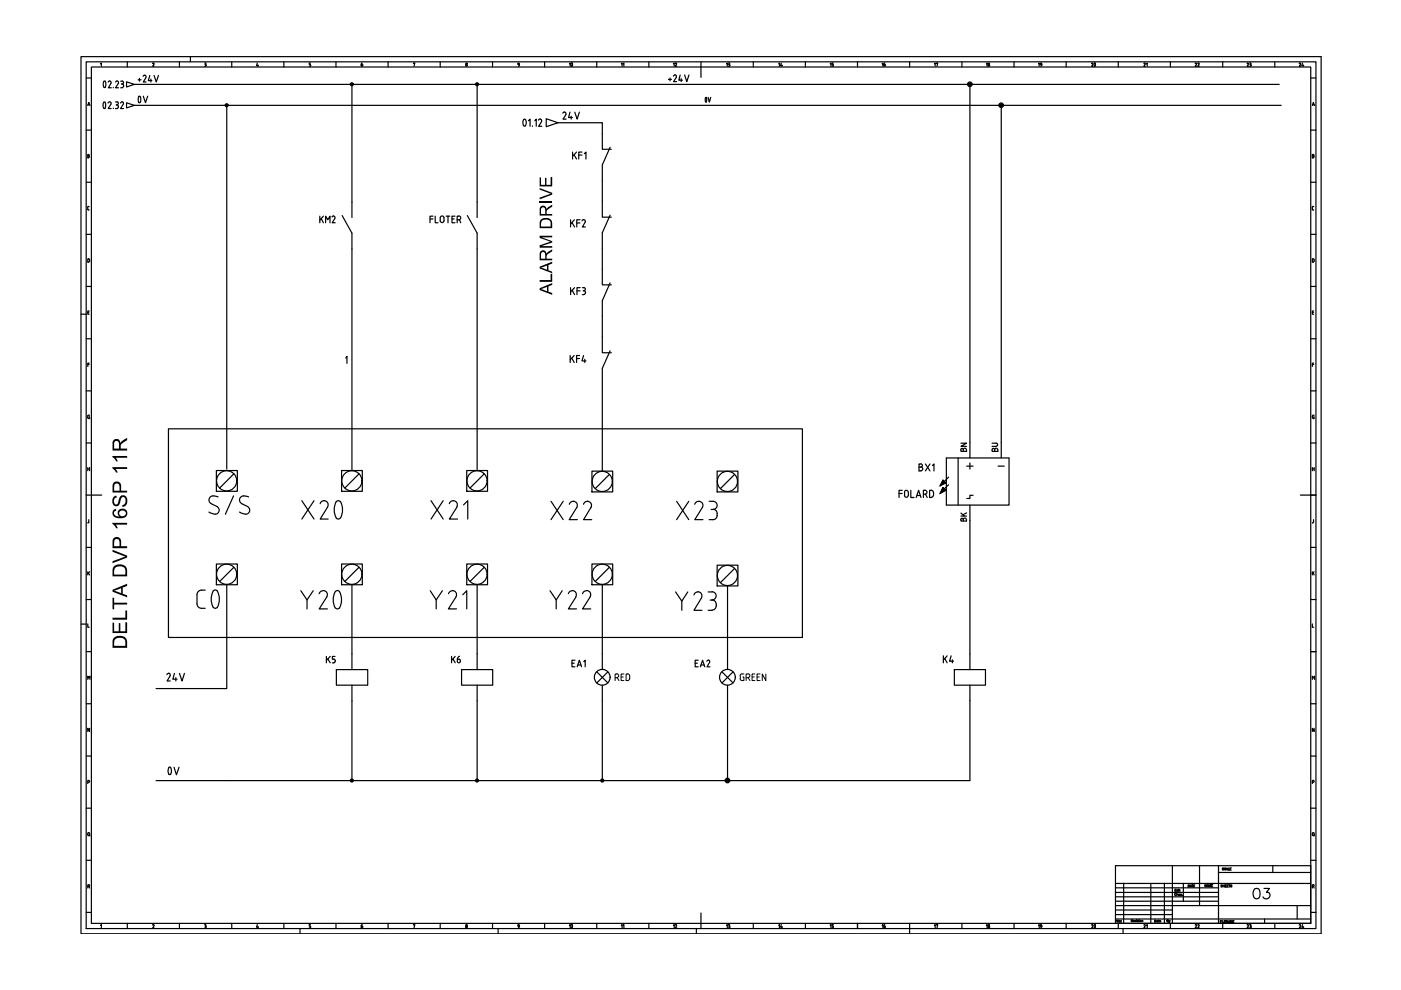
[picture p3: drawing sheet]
<svg xmlns="http://www.w3.org/2000/svg" width="297mm" height="210mm" viewBox="0 0 297 210" stroke-linecap="round" stroke-linejoin="round" font-family="sans-serif">
<!-- layer: 035 -->
<g fill="none" stroke="#000" stroke-width=".25">
<path d="M17.2 12h262.9v186h-262.9zM18.3 16.5h1.1M19.4 14.2h258.5v181.6h-258.5zM21.3 13.5l.2-.1v.6M27 13.1v1.1M32.3 13.5l.3-.1-.2 .6h.3M38 13.1v1.1M40.4 12v1.1M43.4 13.4h.1M43.4 14h.1M43.5 13.7h.1M43.5 13.4l.2 .1-.2 .2"/>
<path d="M43.5 13.7l.2 .1M43.7 13.9l-.2 .1M43.7 13.8v.1M49.1 13.1v1.1M54.6 13.4l-.2 .5h.4M54.7 13.7v.3M60.2 13.1v1.1M65.8 13.4h-.2v.3l.3 .1M65.9 13.8l-.1 .2h-.2M71.2 13.1v1.1M82.3 13.1v1.1M87.7 13.4h.3l-.2 .6"/>
<path d="M93.3 13.1v1.1M98.7 13.8l.2 .2 .1-.2M98.7 13.8l.2-.1 .1 .1M104.4 13.1v1.1M115.5 13.1v1.1M126.5 13.1v1.1M137.6 13.1v1.1M148.6 13.1v1.1M159.7 13.1v1.1M170.8 13.1v1.1M181.8 13.1v1.1M192.9 13.1v1.1"/>
<path d="M203.9 13.1v1.1M215 13.1v1.1M226 13.1v1.1M237.1 13.1v1.1M248.1 13.1v1.1M259.2 13.1v1.1M270.3 13.1v1.1M277.9 16.5h1.1M18.3 27.6h1.1M18.3 38.6h1.1M18.6 32.8h.3l-.1 .2 .2 .2-.4 .3zM18.6 33h.2"/>
<path d="M277.9 27.6h1.1M277.9 38.6h1.1M278.2 22.4l.3-.7 .2 .7M278.2 32.8h.3l-.1 .2 .2 .2-.4 .3zM278.2 33h.3M278.3 22.2h.3M18.3 49.7h1.1M18.6 44.3l.3 .2M18.6 44v.4M18.8 54.8l.2 .3M18.8 54.9h-.2v.7l.3-.1 .1-.4M18.9 43.8l-.3 .1"/>
<path d="M277.9 49.7h1.1M278.2 44.3l.2 .2M278.2 44v.4M278.4 43.8l-.2 .1M278.4 54.8l.2 .3M278.4 54.9h-.2v.7h.2M278.4 44.5h.1M278.4 43.8h.1M278.6 55.1v.4l-.2 .1M17.2 66.6h1.1M18.3 60.7h1.1M18.3 71.8h1.1"/>
<path d="M18.6 66.2h.2M18.6 77.3h.3M18.9 65.9h-.3v.7h.3M18.9 77h-.3v.7M277.9 60.7h1.1M277.9 71.8h1.1M278.2 66.2h.3M278.2 77.3h.3M278.5 65.9h-.3v.7h.3M278.5 77h-.3v.7M18.3 82.9h1.1M18.3 93.9h1.1"/>
<path d="M18.6 88.5l.2 .2M18.6 99.4h.4M18.6 88.3v.2M18.6 99.1v.7M18.9 88.4h.1v.4h-.2M19 88l-.4 .2M19 99.1v.7M277.9 82.9h1.1M277.9 93.9h1.1M278.2 99.1v.7M278.2 99.4h.4M278.2 88.5l.2 .2"/>
<path d="M278.5 88.4h.1v.4h-.1M278.6 88l-.3 .1-.1 .4M278.6 99.1v.7M18.3 105h1.1M18.3 116.1h1.1M18.6 110.9h.1M18.8 110.2v.5l-.1 .2M277.9 105h1.1M277.9 116.1h1.1M278.5 110.7l-.3 .2M278.5 110.2v.5M17.2 132.3h1.1"/>
<path d="M18.3 127.1h1.1M18.3 138.2h1.1M18.6 132.3v.7h.3M18.6 121.2v.7M18.7 121.5l.3 .4M19 121.2l-.4 .5M277.9 127.1h1.1M277.9 138.2h1.1M278.2 132.3v.7h.3M278.2 121.2v.7M278.4 121.5l.2 .4M278.6 121.2l-.4 .5"/>
<path d="M18.3 149.2h1.1M19 154.4v.7l-.4-.7v.7M277.9 149.2h1.1M278.6 154.4v.7l-.4-.7v.7M18.3 160.3h1.1M18.3 171.4h1.1M18.6 165.8h.3v-.3h-.3v.6M277.9 160.3h1.1M277.9 171.4h1.1M278.2 165.8h.4v-.3h-.4v.6M278.2 177v-.3l.2-.2 .2 .2v.3M278.2 177l.2 .2 .2-.2"/>
<path d="M278.5 177.1l.2 .1M18.3 182.4h1.1M18.3 193.4h1.1M18.6 188h.2M18.8 187.9l.1-.3h-.3v.7M18.9 188l.1 .3M21.3 196.2l.2-.2v.8M27 195.8v1.1M32.3 196.1h.3l-.2 .7h.3M38 195.8v1.1M43.4 196h.1M43.4 196.8h.1"/>
<path d="M43.5 196.3h.1M43.5 196l.2 .2-.2 .1M43.5 196.3l.2 .2M43.7 196.6l-.2 .1M43.7 196.5v.1M49.1 195.8v1.1M54.6 196l-.2 .6h.4M54.7 196.4v.4M60.2 195.8v1.1M63.6 196.9v1.1M65.6 196.8h.1M65.8 196h-.2v.3l.2 .1 .1 .2"/>
<path d="M65.9 196.6l-.2 .1M71.2 195.8v1.1M82.3 195.8v1.1M87.7 196.1l.3-.1-.2 .8M93.3 195.8v1.1M98.7 196.6l.2-.3 .1 .3M98.7 196.6l.2 .1 .1-.1M104.4 195.8v1.1M105.6 196.9v1.1M115.5 195.8v1.1M126.5 195.8v1.1M137.6 195.8v1.1"/>
<path d="M147.6 196.9v1.1M148.6 195.8v1.1M159.7 195.8v1.1M170.8 195.8v1.1M181.8 195.8v1.1M192.9 195.8v2.2M203.9 195.8v1.1M215 195.8v1.1M226 195.8v1.1M236.5 192h12.1M236.5 192.9h12.1M236.5 193.9h12.1"/>
<path d="M236.5 191.1h21.8M236.5 190.1h21.8M236.5 189.2h21.8M236.5 188.2h21.8M236.5 194.8h41.4M237.1 195.8v1.1M238.1 196.9v1.1M238.2 187.3v8.5M244 187.3v8.5M246.9 187.3v8.5M250.9 187.3v3.8M254.3 183.5v8.5"/>
<path d="M258.3 185h19.6M259.2 195.8v1.1M268.1 194.8v1M269.9 183.5v1.5M270.3 195.8v1.1M277.9 182.4h1.1M277.9 193.4h1.1M278.2 188h.3M278.4 187.9l.2-.3h-.4v.7M278.5 188l.1 .3"/>
<circle cx="98.9" cy="13.5" r=".15"/>
<circle cx="98.9" cy="196.2" r=".15"/>
</g>
<!-- layer: 07 -->
<path d="M18.3 13.1h260.7v183.8h-260.7zM148.6 14.2v2.2M19.4 105h2.2M275.7 105h2.2M148.6 193.6v2.2M236.5 183.5h41.4v12.3h-41.4zM236.5 187.3h41.4M248.6 192h29.3M248.6 183.5v12.3M258.3 183.5v12.3M275 192v2.8" fill="none" stroke="#000" stroke-width=".25"/>
<!-- layer: 025 -->
<g fill="none" stroke="#000" stroke-width=".25">
<path d="M237.1 195.1v.4l-.3-.4v.4M237.7 195.2h.1M237.7 195.5h.1M239.8 195.2h.3v-.2h-.3v.4M240 195.2l.1 .2M240.3 195.3h.2l-.1-.2-.1 .3h.2M249.1 188.8h.2M249.4 189.5a.2 .2 0 0 0-.3 0 .2 .2 0 0 0 0 .3 .2 .2 0 0 0 .3 0M249.4 188.5h-.3v.5h.3M249.5 189.6h.2l.1 .3M249.5 189.4v.5M249.8 188.8h-.3v.2l.3-.1"/>
<path d="M249.8 188.5v.5M249.9 189.7h.2l-.1-.1-.1 .2h.2M249.9 188.6h.1M249.9 188.7v.3M250 188.7h.2M250.1 188.5l.1 .5M250.5 189.6h-.2v.3l.2-.1M250.7 189.8h.1M251.9 187.6a.22 .22 0 0 1 .3 .2 .22 .22 0 0 1-.3 .2zM252.3 188l.2-.4 .1 .4M252.3 187.9h.2M252.7 187.6h.2"/>
<path d="M252.8 187.6v.4M253.1 187.8h.1M253.3 187.6h-.2v.4h.2M255.8 187.6v.4l-.3-.4v.4M255.9 188l.2-.4 .1 .4M255.9 187.9h.2M256.3 188v-.4l.2 .4 .2-.4v.4M256.8 187.8h.2M257.1 187.6h-.3v.4h.3M258.7 195.4h.2M259 195.2h-.3v.5M259.1 195.2v.5"/>
<path d="M259.2 187.7h-.3l.3 .2-.1 .2-.2-.1M259.3 195.2v.5h.2M259.3 187.6v.5M259.3 187.8h.3M259.4 184.1l-.2-.1v.2l.2 .2h-.2M259.6 187.6v.5M259.6 195.4h.2M259.8 187.8h.2M259.9 184.1l-.1-.1-.2 .1 .1 .4 .2-.2M259.9 195.2h-.3v.5h.3M260 184.5l.1-.5 .2 .5M260 187.6h-.2v.5h.2"/>
<path d="M260 184.3h.3M260.2 187.8h.1M260.3 195.2v.5l-.3-.5v.5M260.4 184v.5h.3M260.4 195.7l.2-.5 .2 .5M260.5 187.6h-.3v.5h.3M260.5 195.5h.2M260.5 187.6h.3M260.7 187.6v.5M260.8 184.2h.1M260.8 195.7v-.5l.2 .5 .2-.5v.5M261.1 184h-.3v.5h.3"/>
<path d="M261.2 187.7h-.3l.3 .2-.1 .2-.2-.1M261.4 195.4h.1M261.6 195.2h-.2v.5h.2"/>
<circle cx="237.4" cy="195.4" r=".15"/>
</g>
<g fill="none" stroke="#000" stroke-width=".25">
<path d="M28.5 17.9h242.7M74.6 17.9v24.9M101.2 17.9v24.9M205.6 17.9v75.9M28.5 22.3h243.1M48.1 22.3v77.2M118.3 26h9.4v2.3M127.7 38.3v4.4M212.3 22.3v71.5M74.6 52.8v47M101.2 52.8v47M127.7 52.6v4.5"/>
<path d="M127.7 67v4.4M127.7 81.4v18.5M205.6 110.4v28.2M48.1 123.9v22.1h-15M74.6 123.9v14.7M101.2 123.9v14.7M127.7 123.9v14.7M154.2 124.2v14.4M74.6 148.6v16.9M101.2 148.6v16.9M127.7 148.6v16.9M154.2 148.6v16.9"/>
<path d="M205.6 148.6v16.9h-172.5"/>
</g>
<!-- layer: 0 -->
<g fill="none" stroke="#000" stroke-width=".25">
<path d="M115.8 25.2l2.5 .8-2.5 .9zM127.7 28.3v3.4h1.9M129.4 31.2l-1.7 3.8v3.3M72.5 45.7l2.1 3.7v3.4M74.6 42.8v3.3M99.1 45.7l2.1 3.7v3.4M101.2 42.8v3.3M127.7 42.7v3.3h1.9M127.7 57.1v3.3h1.9M129.4 45.6l-1.7 3.7v3.3M129.4 60l-1.7 3.7v3.3M127.7 71.4v3.4h1.9"/>
<path d="M129.4 74.4l-1.7 3.7v3.3M35.7 90.9h134.4v44.3h-134.4zM99 99.8h4.4v4.4h-4.4zM125.5 99.9h4.4v4.4h-4.4zM152 99.9h4.4v4.4h-4.4zM200.6 97.1h13.3v10h-13.3zM203.1 97.1v10M205 98.8h1.3M205.6 98.2v1.3M211.6 98.8h1.3M99 119.6h4.4v4.4h-4.4zM102.7 100.4l-3.1 3.1"/>
<path d="M125.5 119.6h4.4v4.4h-4.4zM129.2 100.6l-3 3M152 119.8h4.4v4.4h-4.4zM155.8 100.6l-3.1 3M201.1 102.8l-.9 .9M201.1 101.2l-.9 .9M206.3 105h-.7v.7h-.6M74.6 138.6v3.4M101.2 138.6v3.4M102.7 120.3l-3.1 3M127.7 138.6v3.4M129.2 120.3l-3 3"/>
<path d="M154.2 138.6v3.4M155.8 120.5l-3.1 3.1M205.6 138.6v3.4M71.3 142h6.7v3.3h-6.7zM74.6 145.3v3.3M97.9 142h6.6v3.3h-6.6zM101.2 145.3v3.3M126.5 142.4l2.4 2.4M127.7 145.3v3.3M128.9 142.4l-2.4 2.4M153.1 142.4l2.3 2.4M154.2 145.3v3.3"/>
<path d="M155.4 142.4l-2.3 2.4M202.3 142h6.6v3.3h-6.6zM205.6 145.3v3.3"/>
<circle cx="74.6" cy="17.9" r=".32"/>
<circle cx="74.6" cy="17.9" r=".19"/>
<circle cx="74.6" cy="17.9" r=".11"/>
<circle cx="101.1" cy="17.9" r=".32"/>
<circle cx="101.1" cy="17.9" r=".19"/>
<circle cx="101.1" cy="17.9" r=".11"/>
<circle cx="205.6" cy="17.9" r=".49"/>
<circle cx="205.6" cy="17.9" r=".32"/>
<circle cx="205.6" cy="17.9" r=".15"/>
<circle cx="48.1" cy="22.3" r=".32"/>
<circle cx="48.1" cy="22.3" r=".19"/>
<circle cx="48.1" cy="22.3" r=".11"/>
<circle cx="212.3" cy="22.3" r=".49"/>
<circle cx="212.3" cy="22.3" r=".32"/>
<circle cx="212.3" cy="22.3" r=".15"/>
<circle cx="101.1" cy="101.9" r="2.14"/>
<circle cx="127.7" cy="102.1" r="2.14"/>
<circle cx="154.2" cy="102.1" r="2.14"/>
<circle cx="101.1" cy="121.8" r="2.14"/>
<circle cx="127.7" cy="121.8" r="2.14"/>
<circle cx="154.2" cy="122" r="2.14"/>
<circle cx="127.7" cy="143.6" r="1.67"/>
<circle cx="154.2" cy="143.6" r="1.67"/>
<circle cx="74.6" cy="165.5" r=".32"/>
<circle cx="74.6" cy="165.5" r=".19"/>
<circle cx="74.6" cy="165.5" r=".11"/>
<circle cx="101.1" cy="165.5" r=".32"/>
<circle cx="101.1" cy="165.5" r=".19"/>
<circle cx="101.1" cy="165.5" r=".11"/>
<circle cx="127.7" cy="165.5" r=".32"/>
<circle cx="127.7" cy="165.5" r=".19"/>
<circle cx="127.7" cy="165.5" r=".11"/>
<circle cx="154.2" cy="165.5" r=".49"/>
<circle cx="154.2" cy="165.5" r=".32"/>
<circle cx="154.2" cy="165.5" r=".15"/>
</g>
<!-- layer: XREF -->
<g fill="none" stroke="#000" stroke-width=".25">
<path d="M22 17.3l-.1 .9 .2 .3h.2M22 17.3h.3M22.3 17.3l.2 .6-.2 .6M22.9 17.4l.4-.2a.32 .32 0 0 1 .2 .5M23.5 17.7l-.5 .9h.6M24 18.5v.1M22.3 21.7l.1 .6-.1 .6M22.3 21.7l-.1-.1a.77 .77 0 0 0 0 1.4l.1-.1M23.2 21.6l-.3 .2M23.2 21.6a.32 .32 0 0 1 .3 .5M23.5 22.1l-.6 .9h.7M24 22.9v.1"/>
<path d="M111.4 25.3h-.2a.94 .94 0 0 0 0 1.4h.2M111.4 25.3a1.42 1.42 0 0 1 0 1.4M112 25.6l.4-.3v1.5M112.9 26.7v.1M113.4 25.6l.3-.3v1.5M114.5 25.3a.32 .32 0 0 1 .3 .4M114.5 25.2l-.3 .3M114.8 25.8l-.6 1h.7"/>
</g>
<!-- layer: WIRENO -->
<path d="M141.7 16.8h.7M142.1 16.5v.6M143.4 16.4l-.6 .9h.7M144.2 15.9l-.3 1.1h.8M144.4 16.7v.6M145.1 15.9l.5 1.4 .5-1.4M73.3 75.9l.3-.3v1.4" fill="none" stroke="#000" stroke-width=".25"/>
<!-- layer: TAGS -->
<g fill="none" stroke="#000" stroke-width=".25">
<path d="M91.2 46.4h.6M91.8 45.8h-.6v1.4M92.3 45.8v1.4h.6M93.3 46.2v.6a.4 .4 0 0 0 .4 .4 .4 .4 0 0 0 .4-.4v-.6M93.3 46.2a.4 .4 0 0 1 .4-.4 .4 .4 0 0 1 .4 .4M94.6 45.8h.8M95 45.8v1.4M95.8 46.4h.5M96.5 45.8h-.7v1.4h.7M96.9 46.6h.4M97.3 45.8a.4 .4 0 0 1 .4 .4 .4 .4 0 0 1-.4 .4M97.3 45.8h-.4v1.4"/>
<path d="M97.4 46.6l.3 .6"/>
</g>
<!-- layer: MISC -->
<g fill="none" stroke="#000" stroke-width=".21">
<path d="M157 143.3v.6M157.3 142.9l-.4 .4M157.3 142.9h.4M157.5 143.5h.2v.8l-.6-.1-.2-.3M158.2 143.7h.4M158.6 142.9a.4 .4 0 0 1 .4 .4 .4 .4 0 0 1-.4 .4M158.6 142.9h-.4v1.4M158.7 143.7l.3 .6M159.5 143.5h.4M160 142.9h-.5v1.4h.5M160.5 143.5h.5M161.1 142.9h-.6v1.4h.6"/>
<path d="M162.4 142.9v1.4l-.8-1.4v1.4"/>
</g>
<g fill="#000">
<path d="M114.4 39.9l2.7 1v.4l-2.7 1v-.4l2.4-.8-2.4-.9zM114.4 37.6h.3v1.6h.9v-1.5h.3v1.5h.8v-1.7h.4v2h-2.7zM114.4 50h2.7v.3h-2.3l2.3 .8v.3l-2.3 .8h2.3v.3h-2.7v-.5l2.3-.7-2.3-.9zM114.4 59.4h2.3v-1.3h.4v1.7h-2.7z"/>
<path d="M114.6 46.6l.7-.4h.8l.6 .2 .3 .6 .1 1.4h-2.7v-1.3zM115 46.8l-.2 .3-.1 .9h2v-.9l-.1-.3-.6-.2z"/>
<path d="M114.4 56.5l2.7-1v.4l-.8 .3v1.1l.8 .3v.3l-2.7-1zM114.7 56.8l1.3 .4v-.9z"/>
<path d="M114.5 53.3l.5-.2h.3l.3 .1 .3 .6 .3-.4 .9-.5v.4l-.9 .5-.3 .5v.5h1.2v.4h-2.7zM114.8 53.5l-.1 1.3h.9l-.1-1.2-.4-.2z"/>
<path d="M114.6 43.8l.4-.2h.4l.4 .4 .1 .4 .3-.5 .9-.5v.4l-1 .6-.2 .4v.6h1.2v.3h-2.7v-1.5zM114.8 44.1l-.1 1.3h.9v-1a.44 .44 0 0 0-.3-.4 .44 .44 0 0 0-.5 .1z"/>
<path d="M114.4 61.1l2.7-1.1v.4l-.8 .3v1.1l.8 .3v.4l-2.7-1zM114.7 61.3l1.3 .5v-1z"/>
</g>
<path d="M114.4 42.8h2.7" fill="none" stroke="#000" stroke-width=".34"/>
<!-- layer: DESC -->
<g fill="#000">
<path d="M23.8 99h3.2v.4h-2.5l.5 .8h-.4l-.4-.6-.4-.3zM23.8 96.7h3.2v.4h-2.5l.5 .7h-.4l-.2-.4-.6-.5zM23.9 116.6l3.1 1.2v.4l-3.1 1.2v-.4l2.7-1-2.7-1zM24.1 105.4l.6-.3 .1 .4-.5 .1-.1 .3v.7a.44 .44 0 0 0 .6 .3 .44 .44 0 0 0 .3-.5l.2-.8 .4-.5 .6-.1 .5 .4 .2 .5-.1 .9-.5 .6-.5 .1v-.4l.4-.1 .3-.4v-.7l-.2-.4-.5-.1-.6 1.6-.3 .3h-.5l-.5-.3-.2-.4v-.7zM23.8 110.9h3.2v.3h-2.5l.5 .8h-.4l-.2-.5-.6-.4zM23.9 126.7h.3v1.1h2.8v.4h-2.8v1h-.3zM23.9 131h2.7v-1.6h.4v2h-3.1zM23.9 132h.3v1.8h1v-1.7h.3v1.7h1.1v-1.9h.4v2.3h-3.1z"/>
<path d="M24.1 93.2l.4-.1h.6l.3 .3 .2 .5 .2-.4 1.2-.7v.5l-1.4 1v.8h1.4v.4h-3.1v-1.8zM24.4 93.5l-.2 .4v1.2h1v-1.2a.5 .5 0 0 0-.8-.4z"/>
<path d="M24 114.2l.6-.3 .7 .1 .4 .7v1.1h1.3v.4h-3.1v-1.6zM24.4 114.4l-.2 .2v1.2h1.1v-.9l-.1-.5-.3-.1z"/>
<path d="M24 102.4l.5-.3 .8 .2 .4 .6v1.1h1.3v.4h-3.1v-1.6zM24.4 102.6l-.2 .2v1.2h1.1l-.1-1.3-.2-.2z"/>
<path d="M24 108.2l.6-.3v.4l-.4 .2v.5l.6 .5h.5l-.3-.5v-.5l.3-.5 .4-.1h.5l.5 .2 .3 .3v.6l-.2 .4-.5 .4-1.2 .1-.6-.1-.5-.4-.1-.3v-.6zM25.6 108.3l-.3 .4 .2 .6 .5 .2 .6-.4 .1-.4-.3-.3-.3-.2z"/>
<path d="M24 135.4l1-.6h.8l.8 .4 .4 .8v1.4h-3.1v-1.6zM24.5 135.5l-.3 .3v1.1h2.4v-1l-.4-.5-.4-.2h-.8z"/>
<path d="M24.1 120.2l.3-.3 .6-.2h.9l.6 .3 .4 .6 .1 1.6h-3.1v-1.5zM24.5 120.3l-.3 .4v1.1h2.4v-1l-.4-.5-1.1-.2z"/>
<path d="M23.9 125l3.1-1.2v.4l-1 .4v1.3l1 .3v.4l-3.1-1.1zM24.2 125.3l1.5 .5v-1.1z"/>
</g>
<g font-size="11.9">
<text x="63.1" y="112.9">X20</text>
<text x="38.5" y="131.9">C0</text>
</g>
<text font-size="11.5" x="62.8" y="131.9">Y20</text>
<text font-size="11" x="41.3" y="112.2">S/S</text>
<g font-size="7.5">
<text x="90.7" y="111.1">X21</text>
<text x="116.1" y="111.5">X22</text>
<text x="142.5" y="111.5">X23</text>
<text x="90.3" y="130.2">Y21</text>
<text x="115.7" y="130.2">Y22</text>
<text x="142.5" y="130.5">Y23</text>
</g>
<text font-size="6.2" x="32.5" y="166.2">0V</text>
<g font-size="5.7">
<text x="26.5" y="23.6">0V</text>
<text x="264.9" y="191.9">03</text>
</g>
<g font-size="4.9">
<text x="147.5" y="23.3">0V</text>
<text x="119.9" y="49.4">KF2</text>
<text x="119.9" y="63.9">KF3</text>
<text x="194" y="101.2">BX1</text>
<text x="34.6" y="145.7">24V</text>
<text x="129.5" y="145.7">RED</text>
</g>
<g font-size="4.4">
<text x="119.2" y="15.5">10</text>
<text x="230" y="15.5">20</text>
<text x="28.2" y="18.7">+24V</text>
<text x="118.5" y="26.5">24V</text>
<text x="120.6" y="34.9">KF1</text>
<text x="67" y="48.3">KM2</text>
<text x="119.9" y="78">KF4</text>
<text x="189.8" y="106.5">FOLARD</text>
<text x="68.4" y="141.8">K5</text>
<text x="94.9" y="141.8">K6</text>
<text x="120.3" y="142.5">EA1</text>
<text x="146.4" y="142.5">EA2</text>
<text x="199" y="141.8">K4</text>
<text x="119.2" y="198.3">10</text>
<text x="230" y="198.3">20</text>
</g>
<g font-size="4">
<text x="206" y="97" transform="rotate(-90 206 97)">BN</text>
<text x="212.7" y="97" transform="rotate(-90 212.7 97)">BU</text>
<text x="206" y="111.8" transform="rotate(-90 206 111.8)">BK</text>
</g>
<g font-size="3.5">
<text x="75.8" y="15.2">6</text>
<text x="108.7" y="15.2">9</text>
<text x="141.8" y="15.2">12</text>
<text x="153.1" y="15.2">13</text>
<text x="164.4" y="15.2">14</text>
<text x="175" y="15.2">15</text>
<text x="186.3" y="15.2">16</text>
<text x="197.2" y="15.2">17</text>
<text x="211" y="15.2" transform="rotate(-90 211 15.2)">18</text>
<text x="222.2" y="15.2" transform="rotate(-90 222.2 15.2)">19</text>
<text x="241.7" y="15.2">21</text>
<text x="252.6" y="15.2">22</text>
<text x="266.3" y="15.2" transform="rotate(-90 266.3 15.2)">23</text>
<text x="274.5" y="15.2">24</text>
<text x="17.6" y="23.6">A</text>
<text x="17.6" y="145.3">M</text>
<text x="277.3" y="145.3">M</text>
<text x="17.6" y="178.5">Q</text>
<text x="75.8" y="197.9">6</text>
<text x="108.7" y="197.9">9</text>
<text x="141.8" y="197.9">12</text>
<text x="153.1" y="197.9">13</text>
<text x="164.4" y="197.9">14</text>
<text x="175" y="197.9">15</text>
<text x="186.3" y="197.9">16</text>
<text x="197.2" y="197.9">17</text>
<text x="211" y="197.9" transform="rotate(-90 211 197.9)">18</text>
<text x="222.2" y="197.9" transform="rotate(-90 222.2 197.9)">19</text>
<text x="241.7" y="197.9">21</text>
<text x="246.6" y="196.8">By</text>
<text x="252.6" y="197.9">22</text>
<text x="266.3" y="197.9" transform="rotate(-90 266.3 197.9)">23</text>
<text x="274.5" y="197.9">24</text>
</g>
<g font-size="3.1">
<text x="133.3" y="15.2" transform="rotate(-90 133.3 15.2)">11</text>
<text x="133.3" y="197.9" transform="rotate(-90 133.3 197.9)">11</text>
</g>
</svg>
